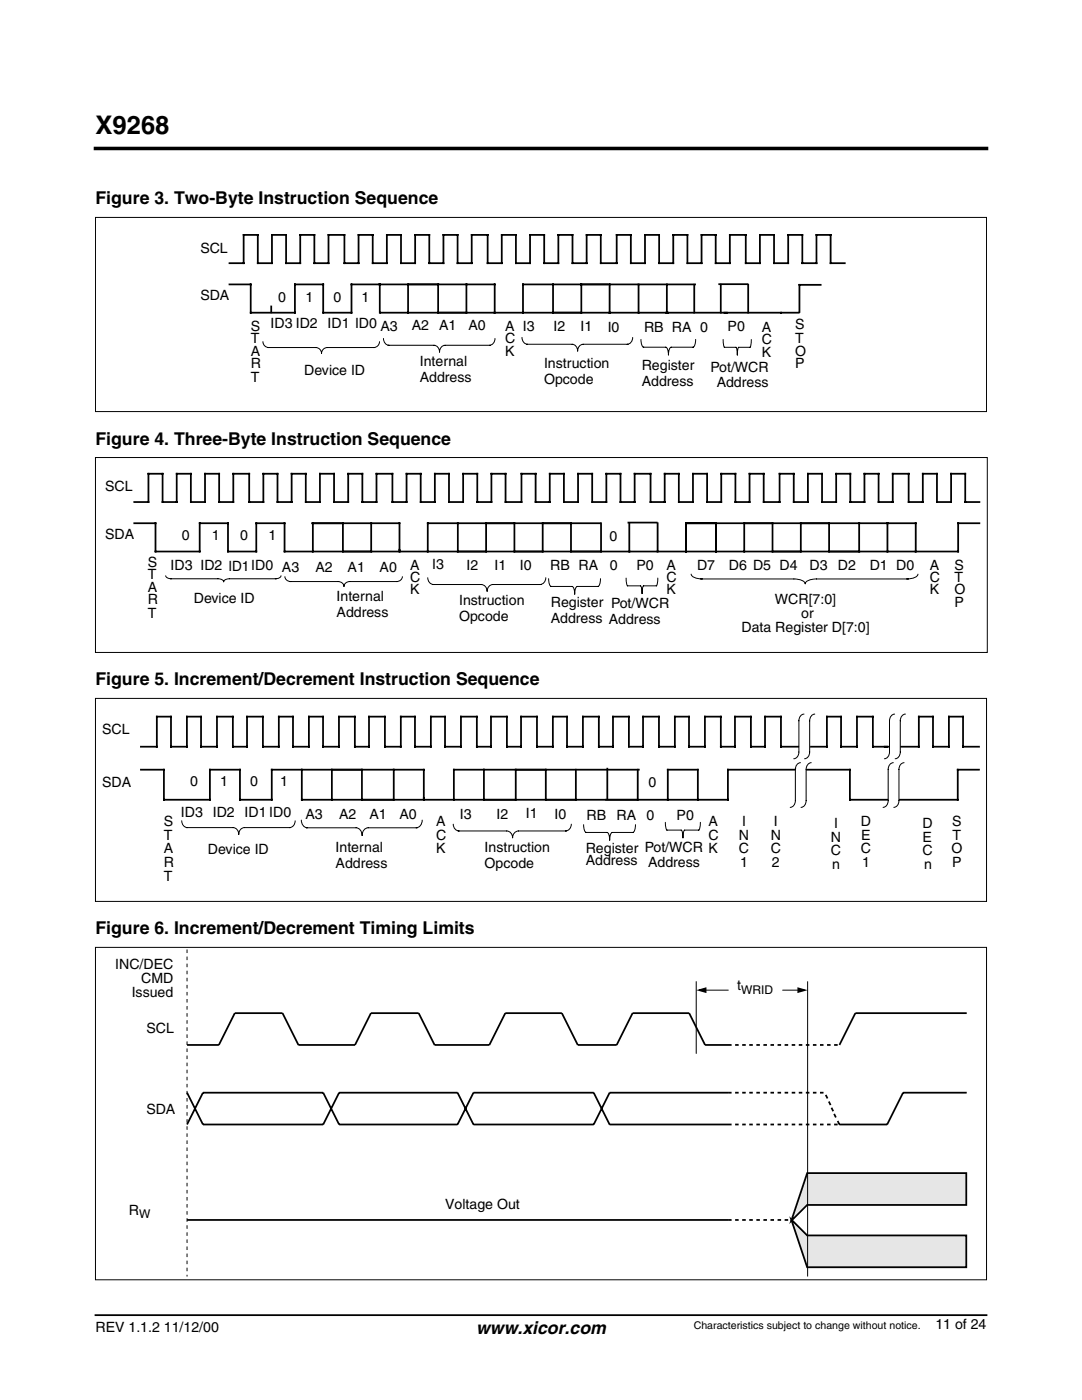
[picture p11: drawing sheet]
<svg xmlns="http://www.w3.org/2000/svg" width="216mm" height="279mm" viewBox="0 0 216 279" stroke-linecap="round" stroke-linejoin="round" font-family="sans-serif">
<path d="M19 29.6h177.8" fill="none" stroke="#000" stroke-width=".71"/>
<g fill="none" stroke="#000" stroke-width=".35">
<path d="M45.8 52.5h2.8v-5.6h2.8v5.6h2.9v-5.6h2.8v5.6h2.8v-5.6h2.8v5.6h2.9v-5.6h3.1v5.6h2.8v-5.6h2.9v5.6h2.8v-5.6h2.8v5.6h2.8v-5.6h2.9v5.6h2.8v-5.6h2.8v5.6h2.8v-5.6h3.2v5.6h2.8v-5.6h2.8v5.6h2.9v-5.6h2.8v5.6h2.8v-5.6h2.8v5.6h2.9v-5.6h2.8v5.6h3.2v-5.6h2.8v5.6h2.8v-5.6h2.8v5.6h2.8v-5.6h2.9v5.6h2.8v-5.6h2.8v5.6h2.8v-5.6h3.2v5.6h2.8v-5.6h2.9v5.6h2.8v-5.6h2.8v5.6h2.8v-5.6h2.8v5.6h2.9M45.8 56.8h4.2v5.6h8.8v-5.6h5.7v5.6h5.6v-5.6h28.6v5.6h5.7v-5.6h34.3M75.8 56.8v5.6M81.4 56.8v5.6M87.4 56.8v5.6M93.1 56.8v5.6M110.4 56.8v5.6M116 56.8v5.6M121.6 56.8v5.6M127.4 56.8v5.6M133.1 56.8v5.4M138.5 56.8v5.6"/>
<path d="M143.5 56.7h5.7M143.8 56.8v5.6M149.3 56.8v5.6M163.8 56.8h-4.3v5.5M54.1 61.2v1.1M75.9 62.4h22.7M104.6 62.4h54.8M26.8 100.2h2.8v-5.7h2.8v5.7h2.9v-5.7h2.8v5.7h2.8v-5.7h2.8v5.7h2.9v-5.7h3.1v5.7h2.8v-5.7h2.9v5.7h2.8v-5.7h2.8v5.7h2.8v-5.7h2.9v5.7h2.8v-5.7h2.8v5.7h2.8v-5.7h3.2v5.7h2.8v-5.7h2.8v5.7h2.9v-5.7h2.8v5.7h2.8v-5.7h2.8v5.7h2.9v-5.7h2.8v5.7h3.2v-5.7h2.8v5.7h2.8v-5.7h2.8v5.7h2.8v-5.7h2.9v5.7h2.8v-5.7h2.8v5.7h2.8v-5.7h3.2v5.7h2.8v-5.7h2.9v5.7h2.8v-5.7h2.8v5.7h2.8v-5.7h2.8v5.7h2.9v-5.7h2.8v5.7h3.2v-5.7h2.8v5.7h2.8v-5.7h2.8v5.7h2.8v-5.7h2.9v5.7h2.8v-5.7h2.8v5.7h2.8v-5.7h3.2v5.7h2.8v-5.7h2.9v5.7h2.8v-5.7h2.8v5.7h2.8M26.8 104.4h4.2v5.7h8.8v-5.7h5.7v5.7h5.6v-5.7h5.7v5.7h134.4v-5.7h4.2M62.3 104.4h17.4v5.7M62.4 104.4v5.7M68.4 104.4v5.7"/>
<path d="M74.1 104.4v5.7M91.4 104.4v5.7M97 104.4v5.7M102.6 104.4v5.7M108.3 104.4v5.7M113.9 104.4v5.7M119.7 104.4h-34.3v5.7M119.9 104.4v5.7M125.4 104.3h5.6M125.6 104.4v5.7M131.2 104.4v5.7M136.9 110.1v-5.7h45.8v5.7"/>
<path d="M142.9 104.4v5.7M148.5 104.4v5.7M154.1 104.4v5.7M159.8 104.4v5.7M165.4 104.4v5.7M171.4 104.4v5.7M177.1 104.4v5.7M28.1 149h3.2v-6h2.8v6h3.2v-6h2.8v6h3.2v-6h3.2v6h2.8v-6h3.2v6h3.1v-6h2.9v6h3.1v-6h2.9v6h3.1v-6h3.2v6h2.8v-6h3.2v6h3.2v-6h2.8v6h3.2v-6h2.8v6h3.2v-6h3.1v6h2.9v-6h3.1v6h2.9v-6h3.1v6h3.2v-6h2.8v6h3.2v-6h3.2v6h2.8v-6h3.2v6h2.8v-6h3.2v6h3.2v-6h2.8v6h3.2v-6h3.1v6h2.9v-6h3.1v6h2.9v-6h3.1v6h3.7M28.1 153.6h4.6v6h9.2v-6h6v6h6.3v-6h30.4v6M60.2 153.6v6h85v-6h24.4v6h21.5v-6h4.2M66.2 153.6v6M72.2 153.6v6"/>
<path d="M78.6 153.6v6M96.6 153.6v6M102.9 153.6v6M108.9 153.6v6M114.9 153.6v6M127.3 153.6v6M127.5 153.6h-36.9v6M133.2 153.6v6M139.2 153.6v6M161.8 149h3.2v-6h2.8v6h3.2v-6h3.2v6h9.1v-6h2.9v6h3.1v-6h2.9v6h3.1M19 262.5h177.8"/>
</g>
<g fill="none" stroke="#000" stroke-width=".2">
<path d="M19 43.4h177.8v38.7h-177.8zM52.5 68.2a1.17 1.17 0 0 0 1.1 1.2M53.4 69.4h9.6a1.16 1.16 0 0 1 1.2 1.1 1.17 1.17 0 0 1 1.1-1.1h9.5M75.7 68.2a1.17 1.17 0 0 1-1.1 1.2M76.5 67.5a1.28 1.28 0 0 0 1.1 1.4M77.4 68.9h9.2a1.23 1.23 0 0 1 1.1 1.4 1.28 1.28 0 0 1 1.1-1.4h9M98.8 67.5a1.28 1.28 0 0 1-1.1 1.4M104.2 67.3a1.28 1.28 0 0 0 1.1 1.4M105.1 68.7h9.1a1.22 1.22 0 0 1 1.1 1.4 1.28 1.28 0 0 1 1.1-1.4h8.9M126.2 67.3a1.28 1.28 0 0 1-1.1 1.4M127.9 67.7v.5a1.09 1.09 0 0 0 .5 1.1M128.3 69.3h4.5a1.37 1.37 0 0 1 .6 1.5v-.4a1.09 1.09 0 0 1 .5-1.1h4.5"/>
<path d="M138.8 67.7v.5a1.09 1.09 0 0 1-.5 1.1M144.3 67.8l.1 1.1 .2 .4M144.5 69.3h2.3l.2 .5 .1 1.1 .1-1.1 .2-.5h2.3M149.9 67.8l-.1 1.1-.2 .4M19 91.3h178v38.9h-178zM33.1 114.9a1.02 1.02 0 0 0 1.1 .6M34 115.5h9.5a1.02 1.02 0 0 1 1.1 .6 1.02 1.02 0 0 1 1.2-.6h9.3M56.1 114.9a1.02 1.02 0 0 1-1.2 .6M56.9 115.1a1.07 1.07 0 0 0 1.1 1M57.8 116.1h9.7a1.11 1.11 0 0 1 1.1 .9 1.07 1.07 0 0 1 1.2-.9h9.5M80.3 115.1a1.07 1.07 0 0 1-1.2 1M85.4 115.3a1.3 1.3 0 0 0 1.1 1.4"/>
<path d="M86.3 116.7h9.7a1.26 1.26 0 0 1 1.2 1.3 1.3 1.3 0 0 1 1.2-1.3h9.5M108.9 115.3a1.3 1.3 0 0 1-1.2 1.4M109.5 115.5v.5a1.11 1.11 0 0 0 .5 1M109.9 117h4.3a1.39 1.39 0 0 1 .5 1.6v-.5a1.11 1.11 0 0 1 .5-1.1h4.2M119.8 115.5v.5a1.11 1.11 0 0 1-.5 1M124.9 115.4l.1 1.1 .2 .4M125.2 116.9h2.6l.2 .5 .1 1.1 .1-1.1 .2-.5h2.6M131.3 115.4l-.1 1.1-.3 .4M137.9 114.6a2.09 2.09 0 0 0 2.3 .9M139.8 115.5l19.2 .1a1.79 1.79 0 0 1 1.7 .9 2.09 2.09 0 0 1 2.2-1h18.4M183.2 114.6a2.09 2.09 0 0 1-2.3 .9M36.3 163.8a1.29 1.29 0 0 0 1.1 1.4"/>
<path d="M37.2 165.2h9.3a1.23 1.23 0 0 1 1.1 1.3 1.29 1.29 0 0 1 1.2-1.3h9.2M58.9 163.8a1.29 1.29 0 0 1-1.1 1.4M60.1 163.7a1.44 1.44 0 0 0 1.2 1.5M61.1 165.2h10a1.36 1.36 0 0 1 1.2 1.5 1.44 1.44 0 0 1 1.2-1.5h9.7M84.2 163.7a1.44 1.44 0 0 1-1.2 1.5M90.4 164.5a1.3 1.3 0 0 0 1.2 1.3M91.4 165.8h9.7a1.26 1.26 0 0 1 1.2 1.4 1.3 1.3 0 0 1 1.2-1.4h9.5M114 164.5a1.3 1.3 0 0 1-1.2 1.3M116.5 164.6v.5a1.11 1.11 0 0 0 .5 1M116.9 166.1h4.2a1.39 1.39 0 0 1 .6 1.6v-.5a1.11 1.11 0 0 1 .5-1.1h4.2M126.8 164.6v.5a1.11 1.11 0 0 1-.5 1M132.8 164.1a2.02 2.02 0 0 0 .3 1.6"/>
<path d="M133.1 165.7h2.8a2.02 2.02 0 0 1 .4 1.5 2.02 2.02 0 0 1 .3-1.5h2.9M139.8 164.1a2.02 2.02 0 0 1-.4 1.6"/>
</g>
<path d="M160 143.5h2.6h-.5v.3h-.3v.3h-.2v5.3h-.3v.3h-.3v.3h-2.6h.5v-.3h.3v-.2h.2v-5.4h.3v-.3h.3z" fill-rule="evenodd" fill="#fff"/>
<path d="M159.4 143.8v6.3a1.26 1.26 0 0 1-1 1.3M160.4 142.5a1.18 1.18 0 0 0-1 1.4M161.6 143.8v6.3a1.26 1.26 0 0 1-1.1 1.3M162.6 142.5a1.18 1.18 0 0 0-1 1.4" fill="none" stroke="#000" stroke-width=".2"/>
<path d="M178.1 143.5h2.6h-.5v.3h-.3v.3h-.3v5.3h-.2v.3h-.3v.3h-2.6h.5v-.3h.3v-.2h.2v-5.4h.3v-.3h.3z" fill-rule="evenodd" fill="#fff"/>
<path d="M177.5 143.8v6.3a1.26 1.26 0 0 1-1 1.3M178.5 142.5a1.18 1.18 0 0 0-1 1.4M179.6 143.8v6.3a1.26 1.26 0 0 1-1 1.3M180.7 142.5a1.18 1.18 0 0 0-1.1 1.4" fill="none" stroke="#000" stroke-width=".2"/>
<path d="M177.8 153.2h2.6h-.5v.3h-.3v.3h-.2v6.1h-.3v.3h-.3v.3h-2.6h.5v-.3h.3v-.3h.3v-6.1h.2v-.3h.3z" fill-rule="evenodd" fill="#fff"/>
<path d="M178.3 152.2a1.18 1.18 0 0 0-1.1 1.4v6.2a1.26 1.26 0 0 1-1 1.3M180.4 152.2a1.18 1.18 0 0 0-1 1.4v6.2a1.26 1.26 0 0 1-1.1 1.3" fill="none" stroke="#000" stroke-width=".2"/>
<path d="M159.3 152.8h2.6h-.5v.3h-.3v.3h-.2v5.7h-.3v.3h-.3v.3h-2.6h.5v-.3h.3v-.3h.2v-5.7h.3v-.3h.3z" fill-rule="evenodd" fill="#fff"/>
<path d="M19 139.4h177.8v40.5h-177.8zM159.7 152.2a1.18 1.18 0 0 0-1 1.4v6.2a1.26 1.26 0 0 1-1 1.3M161.9 152.2a1.18 1.18 0 0 0-1 1.4v6.2a1.26 1.26 0 0 1-1.1 1.3" fill="none" stroke="#000" stroke-width=".2"/>
<path d="M121.2 153.4v6M133.2 153.6h6" fill="none" stroke="#000" stroke-width=".35"/>
<path d="M161.1 234.1h31.7v6.4h-31.7l-3.2 3.1z" fill-rule="evenodd" fill="#e7e6e7"/>
<path d="M161.1 234.1h31.7v6.4h-31.7l-3.2 3.1z" fill="none" stroke="#000" stroke-width=".35"/>
<path d="M157.9 243.4l3.2 3.2h31.7v6.3h-31.7z" fill-rule="evenodd" fill="#e7e6e7"/>
<g fill="none" stroke="#000" stroke-width=".35">
<path d="M139.6 197.6l1.2-.3v.7zM159.3 197.3l1.2 .3-1.2 .4zM37.3 208.5h6.4l3.1-6.3h9.6l3.1 6.3h11.3l3.2-6.3h9.5l3.2 6.3h10.9l3.2-6.3h11.3l3.2 6.3h7.7l3.2-6.3h11.3l3.2 6.3h5.3M37.3 218.1l3.2 6.3h24l3.2-6.3h23.6l3.2 6.3h24l3.1-6.3h24.4M146.7 208.5h.7M146.7 218.1h.7M148.1 208.5h.7M148.1 218.1h.7M149.5 208.5h.7M149.5 218.1h.7M150.9 208.5h.7M150.9 218.1h.7"/>
<path d="M152.3 208.5h.7M152.3 218.1h.7M153.7 208.5h.7M153.7 218.1h.7M155.2 208.5h.7M155.2 218.1h.7M156.6 208.5h.7M156.6 218.1h.7M158 208.5h.7M158 218.1h.7M159.4 208.5h.7M159.4 218.1h.7"/>
<path d="M160.8 208.5h.7M160.8 218.1h.7M162.2 208.5h.7M162.2 218.1h.7M163.6 208.5h.7M163.6 218.1h.7M164.8 218.5l.3 .7M165 208.5h.7M165.4 219.8l.3 .7M166.4 208.5h.7M192.9 202.2h-22.2l-3.2 6.3M192.9 218.1h-12.7l-3.2 6.3h-9.5l-.4-.7"/>
<path d="M37.3 224.4l3.2-6.3h24l3.2 6.3h23.6l3.2-6.3h24l3.1 6.3h24.4M146.7 224.4h.7M148.1 224.4h.7M149.5 224.4h.7M150.9 224.4h.7M152.3 224.4h.7M153.7 224.4h.7M155.2 224.4h.7M156.6 224.4h.7M158 224.4h.7M159.4 224.4h.7M160.8 224.4h.7"/>
<path d="M162.2 224.4h.7M163.6 224.4h.7M165 224.4h.7M165.9 221.1l.4 .7M166.4 224.4h.7M166.4 222.3l.4 .7M37.3 243.5h108.7M146.7 243.5h.7M148.1 243.5h.7M149.5 243.5h.7M150.9 243.5h.7M152.3 243.5h.7"/>
<path d="M153.7 243.5h.7M155.2 243.5h.7M156.6 243.5h.7M157.9 243.4l3.2 3.2h31.7v6.3h-31.7z"/>
</g>
<g fill="none" stroke="#000" stroke-width=".2">
<path d="M19 189.1h177.8v66.3h-177.8zM37.3 189.5v.7M37.3 190.9v.7M37.3 192.3v.7M37.3 193.7v.7M37.3 195.1v.7M37.3 196.6v.7M37.3 198v.7M37.3 199.4v.7M138.9 195.8v14.5M141 197.6h4.3M156.2 197.6h2.9"/>
<path d="M161.1 195.8v59M37.3 200.8v.7M37.3 202.2v.7M37.3 203.6v.7M37.3 205v.7M37.3 206.4v.7M37.3 207.8v.7M37.3 209.3v.7M37.3 210.7v.7M37.3 212.1v.7M37.3 213.5v.7M37.3 214.9v.7"/>
<path d="M37.3 216.3v.7M37.3 217.7v.7M37.3 219.1v.7M37.3 220.5v.7M37.3 222v.7M37.3 223.4v.7M37.3 224.8v.7M37.3 226.2v.7M37.3 227.6v.7M37.3 229v.7M37.3 230.4v.7M37.3 231.8v.7"/>
<path d="M37.3 233.2v.7M37.3 234.7v.7M37.3 236.1v.7M37.3 237.5v.7M37.3 238.9v.7M37.3 240.3v.7M37.3 241.7v.7M37.3 243.1v.7M37.3 244.5v.7M37.3 245.9v.7M37.3 247.4v.7M37.3 248.8v.7"/>
<path d="M37.3 250.2v.7M37.3 251.6v.7M37.3 253v.7M37.3 254.4v.4"/>
</g>
<path d="M139.6 197.6l1.2-.3v.7zM159.3 197.3l1.2 .3-1.2 .4z" fill="#000"/>
<text font-size="5.1" x="19" y="26.7">X9268</text>
<g font-size="3.5">
<text x="19.1" y="40.8">Figure 3. Two-Byte Instruction Sequence</text>
<text x="19.1" y="88.7">Figure 4. Three-Byte Instruction Sequence</text>
<text x="19.1" y="136.8">Figure 5. Increment/Decrement Instruction Sequence</text>
<text x="19.1" y="186.5">Figure 6. Increment/Decrement Timing Limits</text>
<text x="95" y="266.2">www.xicor.com</text>
</g>
<g font-size="2.8">
<text x="40" y="50.4">SCL</text>
<text x="40" y="59.9">SDA</text>
<text x="54" y="65.5">ID3 ID2 ID1 ID0 A3</text>
<text x="55.5" y="60.3">0</text>
<text x="61" y="60.3">1</text>
<text x="66.5" y="60.3">0</text>
<text x="72.2" y="60.3">1</text>
<text x="82.2" y="65.8">A2</text>
<text x="87.6" y="65.8">A1</text>
<text x="93.5" y="65.8">A0</text>
<text x="158.7" y="65.6">S</text>
<text x="50" y="66">S</text>
<text x="50" y="68.5">T</text>
<text x="50" y="71">A</text>
<text x="100.8" y="66">A I3</text>
<text x="100.8" y="68.5">C</text>
<text x="100.8" y="71">K</text>
<text x="110.4" y="66">I2</text>
<text x="115.8" y="66">I1</text>
<text x="121.3" y="66.2">I0</text>
<text x="128.5" y="66.2">RB RA 0</text>
<text x="145.2" y="66.2">P0</text>
<text x="152" y="66.2">A</text>
<text x="152" y="68.7">C</text>
<text x="152" y="71.2">K</text>
<text x="158.7" y="68.5">T</text>
<text x="158.7" y="71">O</text>
<text x="50" y="73.4">R</text>
<text x="50" y="76.2">T</text>
<text x="60.7" y="74.8">Device ID</text>
<text x="83.8" y="73">Internal</text>
<text x="83.8" y="76.2">Address</text>
<text x="108.6" y="73.4">Instruction</text>
<text x="108.6" y="76.5">Opcode</text>
<text x="128.1" y="73.9">Register</text>
<text x="128.1" y="77.1">Address</text>
<text x="141.8" y="74.2">Pot/WCR</text>
<text x="143" y="77.2">Address</text>
<text x="158.7" y="73.5">P</text>
<text x="21" y="98.1">SCL</text>
<text x="21" y="107.6">SDA</text>
<text x="36.3" y="107.8">0</text>
<text x="42.3" y="107.8">1</text>
<text x="47.9" y="107.8">0</text>
<text x="53.6" y="107.8">1</text>
<text x="121.6" y="107.9">0</text>
<text x="29.5" y="113.1">S</text>
<text x="34" y="113.7">ID3 ID2 ID1ID0 A3</text>
<text x="81.8" y="113.7">A</text>
<text x="86.2" y="113.5">I3</text>
<text x="93.1" y="113.8">I2</text>
<text x="98.7" y="113.7">I1</text>
<text x="103.7" y="113.8">I0</text>
<text x="109.8" y="113.8">RB RA</text>
<text x="121.7" y="113.7">0</text>
<text x="127" y="113.7">P0</text>
<text x="133" y="113.7">A</text>
<text x="139.1" y="113.7">D7</text>
<text x="145.4" y="113.7">D6 D5 D4</text>
<text x="161.5" y="113.7">D3</text>
<text x="167.2" y="113.7">D2</text>
<text x="173.5" y="113.7">D1 D0</text>
<text x="185.5" y="113.7">A</text>
<text x="190.5" y="113.7">S</text>
<text x="29.5" y="115.6">T</text>
<text x="29.5" y="118.1">A</text>
<text x="63" y="114.1">A2</text>
<text x="67.2" y="120">Internal</text>
<text x="69.4" y="114.1">A1</text>
<text x="75.8" y="114.1">A0</text>
<text x="81.8" y="116.2">C</text>
<text x="81.8" y="118.6">K</text>
<text x="133" y="116.2">C</text>
<text x="133" y="118.6">K</text>
<text x="185.5" y="116.2">C</text>
<text x="185.5" y="118.6">K</text>
<text x="190.5" y="116.2">T</text>
<text x="190.5" y="118.6">O</text>
<text x="29.5" y="120.5">R</text>
<text x="29.5" y="123.3">T</text>
<text x="38.7" y="120.4">Device ID</text>
<text x="67.2" y="123.1">Address</text>
<text x="91.6" y="120.8">Instruction</text>
<text x="91.6" y="124">Opcode</text>
<text x="109.9" y="121.1">Register Pot/WCR</text>
<text x="109.9" y="124.3">Address Address</text>
<text x="154.6" y="120.6">WCR[7:0]</text>
<text x="159.9" y="123.4">or</text>
<text x="190.5" y="121.1">P</text>
<text x="148" y="126.1">Data Register D[7:0]</text>
<text x="20.4" y="146.6">SCL</text>
<text x="20.4" y="157.1">SDA</text>
<text x="37.9" y="157">0</text>
<text x="43.9" y="157">1</text>
<text x="49.9" y="157">0</text>
<text x="55.9" y="157">1</text>
<text x="129.4" y="157.1">0</text>
<text x="32.7" y="164.9">S</text>
<text x="32.7" y="167.7">T</text>
<text x="36.1" y="163">ID3 ID2 ID1 ID0</text>
<text x="61" y="163.4">A3</text>
<text x="67.7" y="163.4">A2</text>
<text x="73.7" y="163.4">A1</text>
<text x="79.7" y="163.4">A0</text>
<text x="87" y="164.9">A</text>
<text x="87" y="167.7">C</text>
<text x="91.8" y="163.4">I3</text>
<text x="99.1" y="163.4">I2</text>
<text x="104.9" y="163.3">I1</text>
<text x="110.6" y="163.4">I0</text>
<text x="117" y="163.6">RB</text>
<text x="123" y="163.6">RA</text>
<text x="129" y="163.6">0</text>
<text x="135" y="163.6">P0</text>
<text x="141.4" y="164.9">A</text>
<text x="141.4" y="167.7">C</text>
<text x="147.4" y="167.7">N</text>
<text x="148.1" y="164.9">I</text>
<text x="153.8" y="167.7">N</text>
<text x="154.4" y="164.9">I</text>
<text x="166.4" y="165.3">I</text>
<text x="171.8" y="164.9">D</text>
<text x="171.9" y="167.7">E</text>
<text x="184" y="165.3">D</text>
<text x="190" y="164.9">S</text>
<text x="190.1" y="167.7">T</text>
<text x="32.7" y="170.2">A</text>
<text x="32.7" y="173">R</text>
<text x="41.5" y="170.4">Device ID</text>
<text x="67" y="170.1">Internal</text>
<text x="67" y="173.2">Address</text>
<text x="87" y="170.2">K</text>
<text x="96.7" y="170">Instruction</text>
<text x="96.7" y="173.2">Opcode</text>
<text x="116.9" y="172.7">Address</text>
<text x="116.9" y="170.2">Register Pot/WCR K</text>
<text x="129.3" y="173">Address</text>
<text x="147.4" y="170.2">C</text>
<text x="147.7" y="173">1</text>
<text x="153.8" y="170.2">C</text>
<text x="154" y="173">2</text>
<text x="165.8" y="168.1">N</text>
<text x="165.8" y="170.5">C</text>
<text x="166" y="173.4">n</text>
<text x="171.8" y="170.2">C</text>
<text x="172" y="173">1</text>
<text x="184" y="168.1">E</text>
<text x="184" y="170.5">C</text>
<text x="184.4" y="173.4">n</text>
<text x="189.8" y="170.2">O</text>
<text x="190" y="173">P</text>
<text x="32.7" y="175.8">T</text>
<text x="23" y="193.4">INC/DEC</text>
<text x="28.2" y="196.2">CMD</text>
<text x="147.1" y="197.6">t</text>
<text x="26.3" y="199">Issued</text>
<text x="29.2" y="206.1">SCL</text>
<text x="29.2" y="222.3">SDA</text>
<text x="25.7" y="242.4">R</text>
<text x="88.8" y="241.4">Voltage Out</text>
<text x="19" y="265.8">REV 1.1.2 11/12/00</text>
<text x="186.6" y="265.3">11 of 24</text>
</g>
<g font-size="2.4">
<text x="147.9" y="198.3">WRID</text>
<text x="27.8" y="243.1">W</text>
</g>
<text font-size="2.1" x="138.4" y="265.3">Characteristics subject to change without notice.</text>
</svg>
